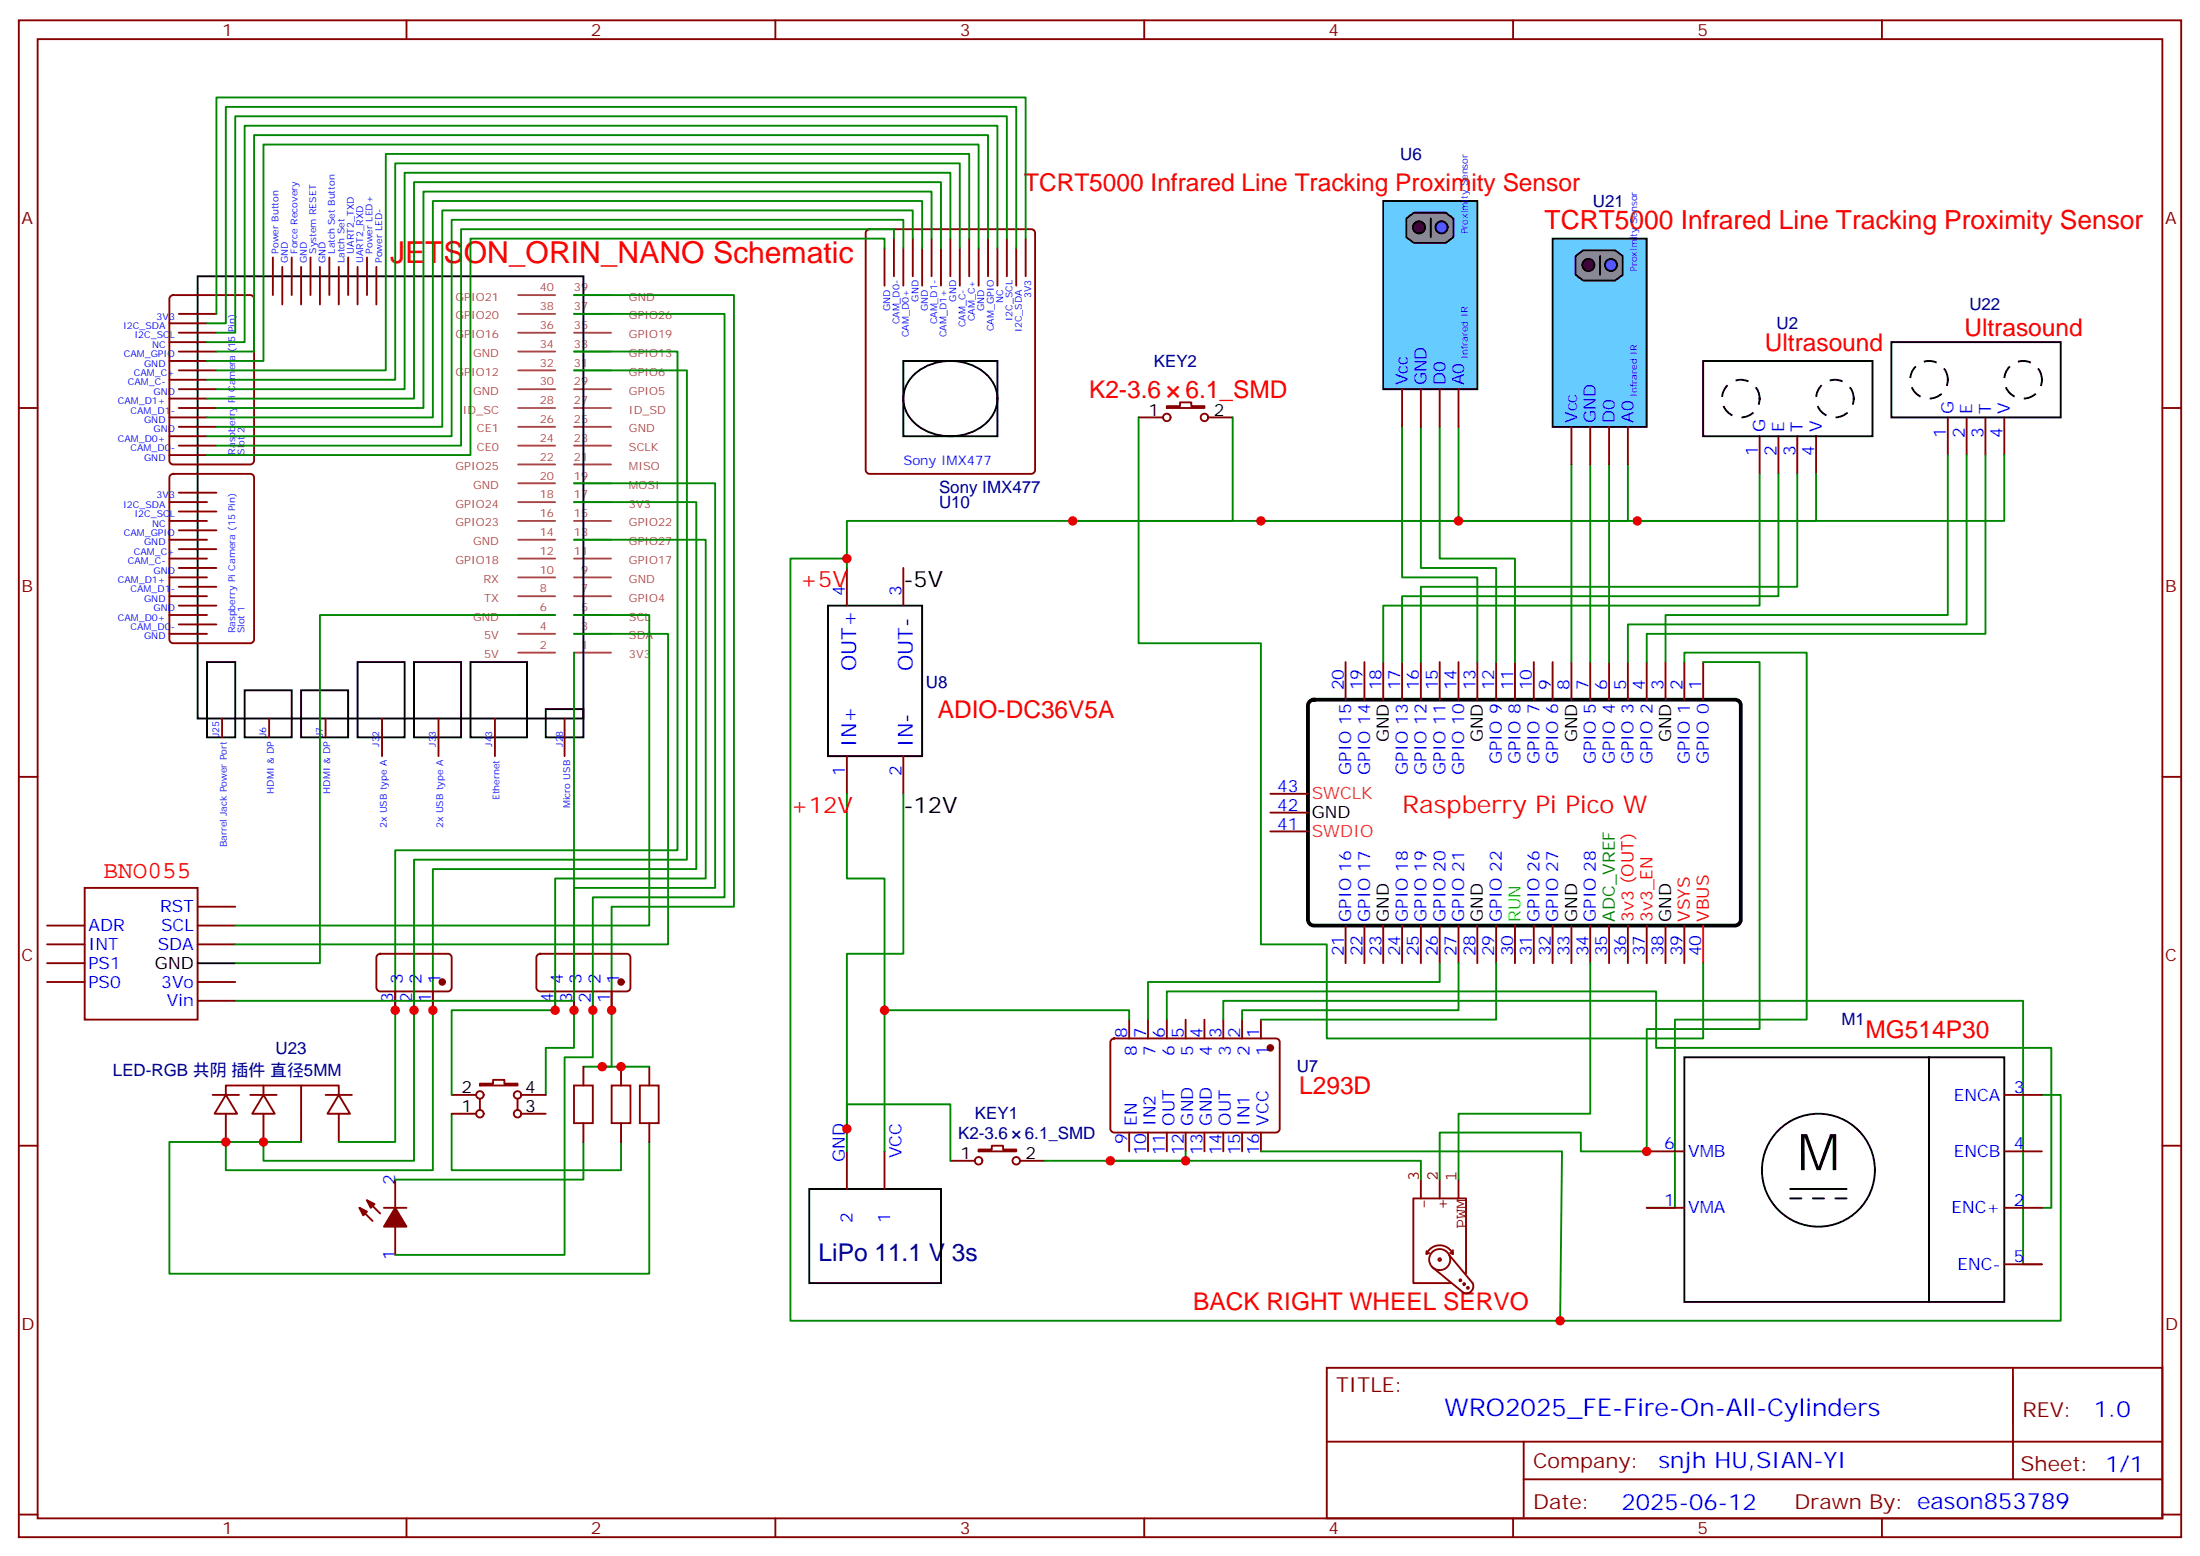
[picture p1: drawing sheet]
<svg xmlns="http://www.w3.org/2000/svg" width="412mm" height="292mm" viewBox="0 0 412 292" stroke-linecap="round" stroke-linejoin="round" font-family="sans-serif">
<g fill="none" stroke="#870000" stroke-width=".35">
<path d="M3.5 3.8h405.4v284.3h-405.4zM7.1 7.3h398.2v277.3h-398.2zM76.2 3.8v3.5M145.3 3.8v3.5M214.5 3.8v3.5M283.6 3.8v3.5M352.8 3.8v3.5M32 55.5l.5-.2h14.4a.71 .71 0 0 1 .7 .7v30.4a.76 .76 0 0 1-.7 .7h-14.4a.76 .76 0 0 1-.8-.7v-30.4zM33.5 58.8h7.1M51.2 48.3v7M52.9 50v7.1M54.7 48.3v7"/>
<path d="M56.4 50v7.1M58.2 48.3v7M60 50v7.1M61.7 48.3v7M63.5 50v7.1M65.3 48.3v7M67 50v7.1M68.8 48.3v7M70.6 50v7.1M3.5 76.5h3.6M31.7 60.6h7.1M31.7 64.1h7.1"/>
<path d="M31.7 67.7h7.1M31.7 71.2h7.1M31.7 74.7h7.1M31.7 78.2h7.1M33.5 76.5h7.1M33.5 62.4h7.1M33.5 65.9h7.1M33.5 69.4h7.1M33.5 73h7.1M213.4 78.2h4.6M218.7 76.1h2.5v-.7h2.1v.7h2.5v.4h-7.1zM226.5 78.2h4.6"/>
<path d="M405.3 76.5h3.6M31.7 97.6h7.1M31.7 94.1h7.1M31.7 81.8h7.1M31.7 85.3h7.1M32 89l.5-.2h14.4a.71 .71 0 0 1 .7 .7v30.4a.76 .76 0 0 1-.7 .7h-14.4a.76 .76 0 0 1-.8-.7v-30.4zM33.5 99.4h7.1M33.5 95.9h7.1M33.5 92.4h7.1M33.5 80h7.1M33.5 83.5h7.1M329.8 81.8v7"/>
<path d="M333.4 81.8v7M336.9 81.8v7M340.4 81.8v7M31.7 118.8h7.1M31.7 115.3h7.1M31.7 111.8h7.1M31.7 108.2h7.1M31.7 104.7h7.1M31.7 101.2h7.1M33.5 117.1h7.1M33.5 113.5h7.1M33.5 110h7.1"/>
<path d="M33.5 106.5h7.1M33.5 102.9h7.1M158.7 106.5v7M169.3 106.5v7M41.6 134.7v3.5M50.4 134.7v3.5M61 134.7v3.5M71.6 134.7v7M82.2 134.7v7M92.8 134.7v7M105.8 134.7v7M252.2 124.1v7.1"/>
<path d="M255.8 124.1v7.1M259.3 124.1v7.1M262.8 124.1v7.1M266.3 124.1v7.1M269.9 124.1v7.1M273.4 124.1v7.1M276.9 124.1v7.1M280.5 124.1v7.1M284 124.1v7.1M287.5 124.1v7.1M291 124.1v7.1M294.6 124.1v7.1"/>
<path d="M298.1 124.1v7.1M301.6 124.1v7.1M305.2 124.1v7.1M308.7 124.1v7.1M312.2 124.1v7.1M315.7 124.1v7.1M319.3 124.1v7.1M3.5 145.6h3.6M158.7 141.7v7.1M169.3 141.7v7.1M238.1 155.9h7.1M238.1 152.3h7.1"/>
<path d="M238.1 148.8h7.1M405.3 145.6h3.6M8.8 177h7.1M8.8 173.5h7.1M37 177h7.1M37 173.5h7.1M37 170h7.1M252.2 173.5v7.1M255.8 173.5v7.1M259.3 173.5v7.1M262.8 173.5v7.1M266.3 173.5v7.1"/>
<path d="M269.9 173.5v7.1M273.4 173.5v7.1M276.9 173.5v7.1M280.5 173.5v7.1M284 173.5v7.1M287.5 173.5v7.1M291 173.5v7.1M294.6 173.5v7.1M298.1 173.5v7.1M301.6 173.5v7.1M305.2 173.5v7.1M308.7 173.5v7.1"/>
<path d="M312.2 173.5v7.1M315.7 173.5v7.1M8.8 184.1h7.1M8.8 180.6h7.1M37 187.6h7.1M37 184.1h7.1M208.4 194.9l.4-.2h30.4a.71 .71 0 0 1 .7 .7v16.2a.76 .76 0 0 1-.7 .7h-30.4a.76 .76 0 0 1-.7-.7v-16.2zM211.7 191.1v3.6M215.2 191.1v3.6M218.7 191.1v3.6M222.2 191.1v3.6M225.8 191.1v3.6"/>
<path d="M229.3 191.1v3.6M232.8 191.1v3.6M236.4 191.1v3.6M3.5 214.8h3.6M158.7 215.8v7.1M165.8 215.8v7.1M178.2 217.6h4.5M183.4 215.5h2.5v-.7h2.1v.7h2.5v.3h-7.1zM191.2 217.6h4.6M211.7 212.3v3.5M215.2 212.3v3.5M218.7 212.3v3.5"/>
<path d="M222.2 212.3v3.5M225.8 212.3v3.5M229.3 212.3v3.5M232.8 212.3v3.5M236.4 212.3v3.5M405.3 214.8h3.6M248.7 256.4h156.6v28.2h-156.6zM377.3 256.4v20.9M248.7 270.2h156.5M285.6 277.3h119.6M285.6 270.2v14.2M3.5 283.9h3.6"/>
<path d="M76.2 284.6v3.5M145.3 284.6v3.5M214.5 284.6v3.5M283.6 284.6v3.5M352.8 284.6v3.5M405.3 283.9h3.6"/>
<circle cx="218.7" cy="78.2" r=".71"/>
<circle cx="225.8" cy="78.2" r=".71"/>
<circle cx="183.4" cy="217.6" r=".71"/>
<circle cx="190.5" cy="217.6" r=".71"/>
</g>
<g fill="none" stroke="#850000" stroke-width=".35">
<path d="M266.3 221.1v3.5M267.4 234.5v.6M267.9 234.9l-.5 .2M268.5 237.5l5.8 4.8a1.31 1.31 0 0 0 1.5-.3 1.31 1.31 0 0 0 .2-1.5M269.7 238.1a1.98 1.98 0 0 1-1.5-3.1 1.98 1.98 0 0 1 3.4 .2 1.98 1.98 0 0 1-1.7 2.9M269.7 236.3l-.1-.2 .3-.2 .2 .2-.2 .3M269.9 221.1v3.5M271.6 235.2l4.4 5.3M271.8 234.9l.5 .2M272.3 235.1a2.68 2.68 0 0 0-2.4-1.7 2.68 2.68 0 0 0-2.5 1.7M272.3 234.4v.7M273.4 221.1v3.5"/>
<path d="M274.8 238.8v-14.2h-9.9v15.9h7.1M273.6 240.1v-.1l.2-.2 .1 .2-.1 .2M274.3 240.8v-.1l.2-.2 .1 .2-.1 .2M275.1 241.5l-.1-.1 .2-.2 .1 .2-.1 .2"/>
</g>
<path d="M37 51.8h72.4v82.9h-72.4zM319.3 67.7h31.7v14.1h-31.7zM155.2 113.5h17.7v28.2h-17.7zM38.8 124.1h5.3v14.1h-5.3zM45.9 129.4h8.8v8.8h-8.8zM56.4 129.4h8.9v8.8h-8.9zM67 124.1h8.8v14.1h-8.8zM77.6 124.1h8.8v14.1h-8.8zM88.2 124.1h10.6v14.1h-10.6zM102.3 132.9h7.1v5.3h-7.1zM37 180.6h7.1M151.7 222.9h24.7v17.6h-24.7z" fill="none" stroke="#000" stroke-width=".35"/>
<path d="M329.8 74.7a3.5 3.5 0 0 0-5-3.1 3.5 3.5 0 0 0-.6 5.9 3.5 3.5 0 0 0 5.6-2.1v-.7M347.5 74.7a3.5 3.5 0 0 0-5.1-3.1 3.5 3.5 0 0 0-.6 5.9 3.5 3.5 0 0 0 5.6-2.1l.1-.7" fill="none" stroke="#000" stroke-width=".35" stroke-dasharray="2.1 2.1"/>
<path d="M245.4 131.6l.8-.4h79.1a1.06 1.06 0 0 1 1 1v40.2a1.13 1.13 0 0 1-1 1.1h-79.1a1.13 1.13 0 0 1-1-1.1v-40.2z" fill="none" stroke="#000" stroke-width=".71"/>
<path d="M319.3 173.5v7.1" fill="none" stroke="#f00" stroke-width=".35"/>
<g fill="none" stroke="#a64a4a" stroke-width=".35">
<path d="M97.1 58.8h7M97.1 55.3h7M107.6 58.8h6.9M107.6 55.3h6.9M97.1 76.5h7M97.1 73h7M97.1 69.4h7M97.1 65.9h7M97.1 62.4h7M107.6 76.5h6.9M107.6 73h6.9M107.6 69.4h6.9"/>
<path d="M107.6 65.9h6.9M107.6 62.4h6.9M97.1 97.6h7M97.1 94.1h7M97.1 90.6h7M97.1 87.1h7M97.1 83.5h7M97.1 80h7M107.6 97.6h6.9M107.6 94.1h6.9M107.6 90.6h6.9M107.6 87.1h6.9"/>
<path d="M107.6 83.5h6.9M107.6 80h6.9M97.1 118.8h7M97.1 115.3h7M97.1 111.8h7M97.1 108.2h7M97.1 104.7h7M97.1 101.2h7M107.6 118.8h6.9M107.6 115.3h6.9M107.6 111.8h6.9M107.6 108.2h6.9"/>
<path d="M107.6 104.7h6.9M107.6 101.2h6.9M97.1 122.3h7M107.6 122.3h6.9"/>
</g>
<circle cx="238.1" cy="196.4" r=".53" fill="#870000" stroke="#870000" stroke-width=".35"/>
<g fill="none" stroke="#008700" stroke-width=".35">
<path d="M213.4 78.2v42.4h23v56.4h12.3v17.7h70.6v-14.1M231.1 78.2v19.4h-72.4v7.1h-10.5v142.9h238.1v-42.4h-3.5M262.8 80v28.2h14.1v15.9M266.3 80v26.5h14.2v17.6M269.9 80v24.7h14.1v19.4M273.4 80v17.6h-37M294.6 87.1v37M298.1 87.1v37M301.6 87.1v37M305.2 87.1v10.5h-31.8M329.8 88.8v24.7h-70.5v10.6M333.4 88.8v23h-70.6v12.3"/>
<path d="M336.9 88.8v21.2h-70.6v14.1M340.4 88.8v8.8h-139.3M158.7 104.7v1.8M315.7 124.1v-1.8h23v68.8h-24.7v35.3h-5.3M319.3 124.1h10.5v68.8h-21.1v22.9M158.7 148.8v15.9h7.1v51.1M169.3 148.8v30h-10.6v32.8M165.8 189.4h45.9v1.7M218.7 191.1v-5.3h91.7v10.6h74.1v30h-1.7M229.3 191.1v-3.5h149.9v49.4h3.6M269.9 180.6v3.5h-54.7v7M273.4 180.6v8.8h-40.6v1.7"/>
<path d="M280.5 180.6v10.5h-44.1M298.1 180.6v28.2h-24.7v12.3M158.7 215.8v-8.8h19.5v10.6M222.2 215.8v1.8h-14.1M222.2 217.6h44.1v3.5M236.4 215.8h56.4l-.3 31.8"/>
</g>
<path d="M15.9 166.4h21.1v24.7h-21.1z" fill="none" stroke="#800000" stroke-width=".35"/>
<path d="M259.3 37.7h17.6v35.3h-17.6z" fill="#6cf" stroke="#000" stroke-width=".35"/>
<path d="M273.4 73v7" fill="none" stroke="#870000" stroke-width=".35"/>
<path d="M263.6 40.9l1.4-1h6l1.4 1v3.6l-1.4 1h-6l-1.4-1z" fill="#999" stroke="#000" stroke-width=".35"/>
<circle cx="266" cy="42.6" r="1.15" fill="#333" stroke="#000" stroke-width=".35"/>
<path d="M268.2 40.9v3.6" fill="none" stroke="#000" stroke-width=".35"/>
<circle cx="270.2" cy="42.6" r="1.15" fill="#33f" stroke="#000" stroke-width=".35"/>
<path d="M262.8 73v7M266.3 73v7M269.9 73v7" fill="none" stroke="#870000" stroke-width=".35"/>
<path d="M291 44.7h17.7v35.3h-17.7z" fill="#6cf" stroke="#000" stroke-width=".35"/>
<path d="M305.2 80v7.1" fill="none" stroke="#870000" stroke-width=".35"/>
<path d="M295.4 48l1.4-1.1h6l1.4 1.1v3.5l-1.4 1.1h-6l-1.4-1.1z" fill="#999" stroke="#000" stroke-width=".35"/>
<circle cx="297.7" cy="49.7" r="1.15" fill="#333" stroke="#000" stroke-width=".35"/>
<path d="M299.9 48v3.5" fill="none" stroke="#000" stroke-width=".35"/>
<circle cx="302" cy="49.7" r="1.15" fill="#33f" stroke="#000" stroke-width=".35"/>
<g fill="none" stroke="#870000" stroke-width=".35">
<path d="M162.5 43.2l.5-.2h30.3a.71 .71 0 0 1 .7 .7v44.4a.76 .76 0 0 1-.7 .7h-30.3a.76 .76 0 0 1-.7-.7v-44.4zM165.8 46.5v7.1M167.6 44.7v7.1M169.3 46.5v7.1M171.1 44.7v7.1M172.9 46.5v7.1M174.6 44.7v7.1M176.4 46.5v7.1M178.2 44.7v7.1M179.9 46.5v7.1M181.7 44.7v7.1M183.4 46.5v7.1"/>
<path d="M185.2 44.7v7.1M187 46.5v7.1M188.7 44.7v7.1M190.5 46.5v7.1M192.3 44.7v7.1M365.1 78.2v7.1M368.7 78.2v7.1M372.2 78.2v7.1M375.7 78.2v7.1M294.6 80v7.1M298.1 80v7.1M301.6 80v7.1"/>
<path d="M70.8 179l.5-.2h12.7a.71 .71 0 0 1 .7 .7v5.6a.76 .76 0 0 1-.7 .7h-12.7a.76 .76 0 0 1-.7-.7v-5.6zM100.8 179l.4-.2h16.3a.71 .71 0 0 1 .7 .7v5.6a.76 .76 0 0 1-.7 .7h-16.3a.76 .76 0 0 1-.7-.7v-5.6zM74.1 185.8v3.6M77.6 185.8v3.6M81.1 185.8v3.6M104.1 185.8v3.6M107.6 185.8v3.6M109.4 200v3.5M111.1 185.8v3.6M114.7 185.8v3.6M116.4 200v3.5M121.7 200v3.5"/>
<path d="M39.9 205.2h4.9M42.3 205.2l2.1 3.6h-4.2zM42.3 205.2v-1.7h21.2v1.7M42.3 208.8v5.3M46.9 205.2h5M49.4 205.2l2.1 3.6h-4.2zM49.4 203.5v1.7M49.4 208.8v5.3M56.4 203.5v10.6M61 205.2h5M63.5 205.2l2.1 3.6h-4.2zM63.5 208.8v5.3"/>
<path d="M84.7 205.2h4.6M84.7 208.8h4.6M90 203.1h2.4v-.7h2.1v.7h2.5v.4h-7zM90 206v2.1M97 206v2.1M97.7 205.2h4.6M97.7 208.8h4.6M109.4 210.5v3.6M116.4 210.5v3.6M121.7 210.5v3.6M308.7 215.8h7M375.7 205.2h7.1"/>
<path d="M375.7 215.8h7.1M67.4 226.4l2.4 2.5M68.8 225l2.5 2.5M72 226.4h4.2M74.1 221.1v5.3M74.1 229.9v5.3M308.7 226.4h7M375.7 226.4h7.1M375.7 237h7.1"/>
<circle cx="90" cy="208.8" r=".71"/>
<circle cx="90" cy="205.2" r=".71"/>
<circle cx="97" cy="205.2" r=".71"/>
<circle cx="97" cy="208.8" r=".71"/>
</g>
<g fill="none" stroke="#000" stroke-width=".35">
<path d="M169.3 67.7h17.7v14.1h-17.7zM171.2 70.4a10.1 10.1 0 0 1 14.6 .8 6.2 6.2 0 0 1-2.3 9.1 10.2 10.2 0 0 1-13-2 5.9 5.9 0 0 1 .7-7.9zM354.5 64.1h31.8v14.1h-31.8zM315.7 198.2h60v45.9h-60zM361.6 198.2v45.9M335.6 222.9h10.6"/>
<circle cx="340.9" cy="219.4" r="10.6"/>
</g>
<path d="M365.1 71.2a3.5 3.5 0 0 0-5.1-3.2 3.5 3.5 0 0 0-.6 6 3.5 3.5 0 0 0 5.7-2.1v-.7M382.8 71.2a3.5 3.5 0 0 0-5.1-3.2 3.5 3.5 0 0 0-.6 6 3.5 3.5 0 0 0 5.6-2.1l.1-.7M335.6 224.6h10.6" fill="none" stroke="#000" stroke-width=".35" stroke-dasharray="2.1 2.1"/>
<g fill="none" stroke="#008700" stroke-width=".35">
<path d="M107.6 55.3h30v114.7h-22.9v30h-5.3M107.6 58.8h28.2v109.4h-24.7v30h-5.3v37h-31.7M165.8 46.5v-1.8h-77.6v40.6h-49.4M167.6 44.7v-1.7h-81.2v40.5h-45.8M169.3 46.5v-5.3h-84.6v40.6h-45.9M171.1 44.7v-5.3h-88.2v40.6h-42.3M172.9 46.5v-8.8h-91.8v40.5h-42.3M174.6 44.7v-8.8h-95.2v40.6h-38.8M176.4 46.5v-12.4h-98.8v40.6h-38.8M178.2 44.7v-12.3h-102.4v40.6h-35.2M179.9 46.5v-15.9h-105.8v40.6h-35.3M181.7 44.7v-15.8h-109.4v40.5h-31.7"/>
<path d="M183.4 46.5v-19.4h-134v40.6h-10.6M185.2 44.7v-19.4h-137.6v40.6h-7M187 46.5v-22.9h-141.1v40.5h-7.1M188.7 44.7v-22.9h-144.6v40.6h-3.5M190.5 46.5v-26.5h-148.2v40.6h-3.5M192.3 44.7v-26.4h-151.7v40.5M107.6 65.9h19.4v93.5h-52.9v54.7h-10.6M107.6 69.4h21.2v91.7h-51.2v56.5h-28.2v-3.5M107.6 94.1h22.9v68.8h-49.4v56.5h-38.8v-5.3M107.6 90.6h26.5v75.8h-26.5v30h-5.3v8.8M365.1 85.3v30h-52.9v8.8M368.7 85.3v31.8h-63.5v7"/>
<path d="M372.2 85.3v33.5h-63.5v5.3M375.7 85.3v12.3h-68.8M104.1 115.3h-44.1v65.3h-15.9M107.6 115.3h14.1v58.2h-77.6M107.6 118.8h17.6v58.2h-81.1M107.6 101.2h24.7v63.5h-28.2v24.7h-19.4v15.8M107.6 122.3v65.3h-63.5M112.9 200h8.8M56.4 214.1h-24.7v24.7h90v-24.7M84.7 208.8v10.6h31.7v-5.3M109.4 214.1v7h-35.3M195.8 217.6h26.4"/>
<path d="M308.7 215.8h-12.4v-3.5h-26.4v8.8"/>
</g>
<g fill="#870000" stroke="#870000" stroke-width=".35">
<path d="M74.1 226.4l2.1 3.5h-4.2z"/>
<path d="M68.8 225l1.4 .7-.7 .7z"/>
<path d="M67.4 226.4l1.4 .7-.7 .7z"/>
<circle cx="82.9" cy="184.1" r=".53"/>
<circle cx="116.4" cy="184.1" r=".53"/>
</g>
<path d="M107.6 203.5h3.5v7h-3.5zM114.7 203.5h3.5v7h-3.5zM119.9 203.5h3.6v7h-3.6z" fill="none" stroke="#a10000" stroke-width=".35"/>
<g fill="#c00">
<circle cx="201.1" cy="97.6" r=".88"/>
<circle cx="236.4" cy="97.6" r=".88"/>
<circle cx="273.4" cy="97.6" r=".88"/>
<circle cx="222.3" cy="217.6" r=".88"/>
<circle cx="158.8" cy="104.7" r=".88"/>
<circle cx="42.3" cy="214.1" r=".88"/>
<circle cx="49.4" cy="214.1" r=".88"/>
<circle cx="116.4" cy="200" r=".88"/>
<circle cx="112.9" cy="200" r=".88"/>
<circle cx="74.1" cy="189.4" r=".88"/>
<circle cx="77.6" cy="189.4" r=".88"/>
<circle cx="81.1" cy="189.4" r=".88"/>
<circle cx="104.1" cy="189.4" r=".88"/>
<circle cx="107.6" cy="189.4" r=".88"/>
<circle cx="111.1" cy="189.4" r=".88"/>
<circle cx="114.7" cy="189.4" r=".88"/>
<circle cx="208.1" cy="217.6" r=".88"/>
<circle cx="308.7" cy="215.8" r=".88"/>
<circle cx="292.5" cy="247.6" r=".88"/>
<circle cx="165.8" cy="189.4" r=".88"/>
<circle cx="158.8" cy="211.6" r=".88"/>
<circle cx="306.9" cy="97.6" r=".88"/>
</g>
<text font-size="9.5" x="336.9" y="219.4">M</text>
<text font-size="5.6" fill="#f00" x="73.1" y="49.3">JETSON_ORIN_NANO Schematic</text>
<text font-size="4.9" fill="#f00" x="289.5" y="43">TCRT5000 Infrared Line Tracking Proximity Sensor</text>
<g font-size="4.6" fill="#f00">
<text x="192" y="35.8">TCRT5000 Infrared Line Tracking Proximity Sensor</text>
<text x="330.8" y="65.7">Ultrasound</text>
<text x="368.2" y="63.1">Ultrasound</text>
<text x="204.1" y="74.6">K2-3.6</text>
<text x="222.2" y="74.6">6.1_SMD</text>
<text x="175.8" y="134.5">ADIO-DC36V5A</text>
<text x="262.8" y="152.3">Raspberry Pi Pico W</text>
<text x="19.4" y="164.7">BNO055</text>
<text x="349.7" y="194.5">MG514P30</text>
<text x="243.5" y="205.1">L293D</text>
<text x="223.7" y="245.6">BACK RIGHT WHEEL SERVO</text>
</g>
<text font-size="4.6" fill="#000080" x="153.5" y="236.4">LiPo 11.1 V 3s</text>
<text font-size="4.6" fill="#00f" x="270.8" y="265.4">WRO2025_FE-Fire-On-All-Cylinders</text>
<g font-size="4.2" fill="#f00">
<text x="149.9" y="110">+5V</text>
<text x="148.2" y="152.3">+12V</text>
</g>
<g font-size="4.2">
<text x="169.3" y="110">-5V</text>
<text x="169.3" y="152.3">-12V</text>
</g>
<g font-size="4.2" fill="#00f">
<text x="392.5" y="265.7">1.0</text>
<text x="310.9" y="275.2">snjh HU,SIAN-YI</text>
<text x="304" y="283">2025-06-12</text>
</g>
<g font-size="3.9" fill="#00f">
<text x="160.5" y="125.9" transform="rotate(-90 160.5 125.9)">OUT+</text>
<text x="171.1" y="125.9" transform="rotate(-90 171.1 125.9)">OUT-</text>
<text x="160.5" y="140" transform="rotate(-90 160.5 140)">IN+</text>
<text x="171.1" y="140" transform="rotate(-90 171.1 140)">IN-</text>
</g>
<g font-size="3.9" fill="#800">
<text x="250.5" y="261">TITLE:</text>
<text x="379.1" y="265.7">REV:</text>
<text x="287.4" y="275.2">Company:</text>
<text x="378.7" y="275.8">Sheet: 1/1</text>
<text x="287.4" y="282.9">Date:</text>
<text x="336.4" y="282.9">Drawn By: eason853789</text>
</g>
<g font-size="3.2" fill="#800">
<text x="41.6" y="6.8">1</text>
<text x="110.8" y="6.8">2</text>
<text x="179.9" y="6.8">3</text>
<text x="249.1" y="6.8">4</text>
<text x="318.2" y="6.8">5</text>
<text x="4.1" y="41.9">A</text>
<text x="405.9" y="41.9">A</text>
<text x="4.1" y="111.1">B</text>
<text x="405.9" y="111.1">B</text>
<text x="4.1" y="180.2">C</text>
<text x="405.9" y="180.2">C</text>
<text x="4.1" y="249.3">D</text>
<text x="405.9" y="249.3">D</text>
<text x="41.6" y="287.6">1</text>
<text x="110.8" y="287.6">2</text>
<text x="179.9" y="287.6">3</text>
<text x="249.1" y="287.6">4</text>
<text x="318.2" y="287.6">5</text>
</g>
<g font-size="3.2" fill="#000080">
<text x="262.5" y="29.9">U6</text>
<text x="298.6" y="38.7">U21</text>
<text x="369.2" y="58.1">U22</text>
<text x="333" y="61.7">U2</text>
<text x="216.3" y="68.7">KEY2</text>
<text x="176" y="92.4">Sony IMX477</text>
<text x="176" y="95.3">U10</text>
<text x="173.6" y="128.9">U8</text>
<text x="51.7" y="197.5">U23</text>
<text x="345.2" y="192.2">M1</text>
<text x="21.2" y="201.7">LED-RGB 共阴 插件 直径5MM</text>
<text x="243.1" y="201">U7</text>
<text x="182.8" y="209.8">KEY1</text>
<text x="179.6" y="213.4">K2-3.6</text>
<text x="192.1" y="213.4">6.1_SMD</text>
</g>
<g font-size="3.2">
<text x="215.3" y="77.9">1</text>
<text x="227.5" y="77.9">2</text>
<text x="260.3" y="139.1" transform="rotate(-90 260.3 139.1)">GND</text>
<text x="278" y="139.1" transform="rotate(-90 278 139.1)">GND</text>
<text x="295.6" y="139.1" transform="rotate(-90 295.6 139.1)">GND</text>
<text x="313.3" y="139.1" transform="rotate(-90 313.3 139.1)">GND</text>
<text x="245.9" y="153.4">GND</text>
<text x="260.3" y="172.8" transform="rotate(-90 260.3 172.8)">GND</text>
<text x="278" y="172.8" transform="rotate(-90 278 172.8)">GND</text>
<text x="295.6" y="172.8" transform="rotate(-90 295.6 172.8)">GND</text>
<text x="313.3" y="172.8" transform="rotate(-90 313.3 172.8)">GND</text>
<text x="29.1" y="181.6">GND</text>
<text x="86.5" y="208.4">1</text>
<text x="86.5" y="204.9">2</text>
<text x="98.4" y="208.4">3</text>
<text x="98.4" y="204.9">4</text>
<text x="180" y="217.2">1</text>
<text x="192.3" y="217.2">2</text>
</g>
<g font-size="3.2" fill="#00f">
<text x="263.9" y="72.2" transform="rotate(-90 263.9 72.2)">Vcc</text>
<text x="267.4" y="72.2" transform="rotate(-90 267.4 72.2)">GND</text>
<text x="270.9" y="72.2" transform="rotate(-90 270.9 72.2)">D0</text>
<text x="274.5" y="72.2" transform="rotate(-90 274.5 72.2)">A0</text>
<text x="366.2" y="77.5" transform="rotate(-90 366.2 77.5)">G</text>
<text x="369.7" y="77.5" transform="rotate(-90 369.7 77.5)">E</text>
<text x="373.2" y="77.5" transform="rotate(-90 373.2 77.5)">T</text>
<text x="376.8" y="77.5" transform="rotate(-90 376.8 77.5)">V</text>
<text x="295.6" y="79.3" transform="rotate(-90 295.6 79.3)">Vcc</text>
<text x="299.2" y="79.3" transform="rotate(-90 299.2 79.3)">GND</text>
<text x="302.7" y="79.3" transform="rotate(-90 302.7 79.3)">D0</text>
<text x="306.2" y="79.3" transform="rotate(-90 306.2 79.3)">A0</text>
<text x="330.9" y="81.1" transform="rotate(-90 330.9 81.1)">G</text>
<text x="334.4" y="81.1" transform="rotate(-90 334.4 81.1)">E</text>
<text x="338" y="81.1" transform="rotate(-90 338 81.1)">T</text>
<text x="341.5" y="81.1" transform="rotate(-90 341.5 81.1)">V</text>
<text x="364.8" y="82" transform="rotate(-90 364.8 82)">1</text>
<text x="368.3" y="82" transform="rotate(-90 368.3 82)">2</text>
<text x="371.8" y="82" transform="rotate(-90 371.8 82)">3</text>
<text x="375.4" y="82" transform="rotate(-90 375.4 82)">4</text>
<text x="329.5" y="85.6" transform="rotate(-90 329.5 85.6)">1</text>
<text x="333" y="85.6" transform="rotate(-90 333 85.6)">2</text>
<text x="336.5" y="85.6" transform="rotate(-90 336.5 85.6)">3</text>
<text x="340.1" y="85.6" transform="rotate(-90 340.1 85.6)">4</text>
<text x="158.4" y="111.8" transform="rotate(-90 158.4 111.8)">4</text>
<text x="169" y="111.8" transform="rotate(-90 169 111.8)">3</text>
<text x="251.9" y="129.4" transform="rotate(-90 251.9 129.4)">20</text>
<text x="255.4" y="129.4" transform="rotate(-90 255.4 129.4)">19</text>
<text x="258.9" y="129.4" transform="rotate(-90 258.9 129.4)">18</text>
<text x="262.5" y="129.4" transform="rotate(-90 262.5 129.4)">17</text>
<text x="266" y="129.4" transform="rotate(-90 266 129.4)">16</text>
<text x="269.5" y="129.4" transform="rotate(-90 269.5 129.4)">15</text>
<text x="273" y="129.4" transform="rotate(-90 273 129.4)">14</text>
<text x="276.6" y="129.4" transform="rotate(-90 276.6 129.4)">13</text>
<text x="280.1" y="129.4" transform="rotate(-90 280.1 129.4)">12</text>
<text x="283.6" y="129.4" transform="rotate(-90 283.6 129.4)">11</text>
<text x="287.2" y="129.4" transform="rotate(-90 287.2 129.4)">10</text>
<text x="290.7" y="129.4" transform="rotate(-90 290.7 129.4)">9</text>
<text x="294.2" y="129.4" transform="rotate(-90 294.2 129.4)">8</text>
<text x="297.7" y="129.4" transform="rotate(-90 297.7 129.4)">7</text>
<text x="301.3" y="129.4" transform="rotate(-90 301.3 129.4)">6</text>
<text x="304.8" y="129.4" transform="rotate(-90 304.8 129.4)">5</text>
<text x="308.3" y="129.4" transform="rotate(-90 308.3 129.4)">4</text>
<text x="311.9" y="129.4" transform="rotate(-90 311.9 129.4)">3</text>
<text x="315.4" y="129.4" transform="rotate(-90 315.4 129.4)">2</text>
<text x="318.9" y="129.4" transform="rotate(-90 318.9 129.4)">1</text>
<text x="281.5" y="143.2" transform="rotate(-90 281.5 143.2)">GPIO 9</text>
<text x="285" y="143.2" transform="rotate(-90 285 143.2)">GPIO 8</text>
<text x="288.6" y="143.2" transform="rotate(-90 288.6 143.2)">GPIO 7</text>
<text x="292.1" y="143.2" transform="rotate(-90 292.1 143.2)">GPIO 6</text>
<text x="299.2" y="143.2" transform="rotate(-90 299.2 143.2)">GPIO 5</text>
<text x="302.7" y="143.2" transform="rotate(-90 302.7 143.2)">GPIO 4</text>
<text x="306.2" y="143.2" transform="rotate(-90 306.2 143.2)">GPIO 3</text>
<text x="309.7" y="143.2" transform="rotate(-90 309.7 143.2)">GPIO 2</text>
<text x="316.8" y="143.2" transform="rotate(-90 316.8 143.2)">GPIO 1</text>
<text x="320.3" y="143.2" transform="rotate(-90 320.3 143.2)">GPIO 0</text>
<text x="158.4" y="145.5" transform="rotate(-90 158.4 145.5)">1</text>
<text x="169" y="145.5" transform="rotate(-90 169 145.5)">2</text>
<text x="239.4" y="148.4">43</text>
<text x="253.3" y="145.2" transform="rotate(-90 253.3 145.2)">GPIO 15</text>
<text x="256.8" y="145.2" transform="rotate(-90 256.8 145.2)">GPIO 14</text>
<text x="263.9" y="145.2" transform="rotate(-90 263.9 145.2)">GPIO 13</text>
<text x="267.4" y="145.2" transform="rotate(-90 267.4 145.2)">GPIO 12</text>
<text x="270.9" y="145.2" transform="rotate(-90 270.9 145.2)">GPIO 11</text>
<text x="274.5" y="145.2" transform="rotate(-90 274.5 145.2)">GPIO 10</text>
<text x="239.4" y="155.5">41</text>
<text x="239.4" y="152">42</text>
<text x="30" y="171">RST</text>
<text x="253.3" y="172.8" transform="rotate(-90 253.3 172.8)">GPIO 16</text>
<text x="256.8" y="172.8" transform="rotate(-90 256.8 172.8)">GPIO 17</text>
<text x="263.9" y="172.8" transform="rotate(-90 263.9 172.8)">GPIO 18</text>
<text x="267.4" y="172.8" transform="rotate(-90 267.4 172.8)">GPIO 19</text>
<text x="270.9" y="172.8" transform="rotate(-90 270.9 172.8)">GPIO 20</text>
<text x="274.5" y="172.8" transform="rotate(-90 274.5 172.8)">GPIO 21</text>
<text x="281.5" y="172.8" transform="rotate(-90 281.5 172.8)">GPIO 22</text>
<text x="288.6" y="172.8" transform="rotate(-90 288.6 172.8)">GPIO 26</text>
<text x="292.1" y="172.8" transform="rotate(-90 292.1 172.8)">GPIO 27</text>
<text x="299.2" y="172.8" transform="rotate(-90 299.2 172.8)">GPIO 28</text>
<text x="16.6" y="178.1">INT</text>
<text x="16.6" y="174.6">ADR</text>
<text x="29.6" y="178.1">SDA</text>
<text x="30.2" y="174.6">SCL</text>
<text x="251.9" y="179.3" transform="rotate(-90 251.9 179.3)">21</text>
<text x="255.4" y="179.3" transform="rotate(-90 255.4 179.3)">22</text>
<text x="258.9" y="179.3" transform="rotate(-90 258.9 179.3)">23</text>
<text x="262.5" y="179.3" transform="rotate(-90 262.5 179.3)">24</text>
<text x="266" y="179.3" transform="rotate(-90 266 179.3)">25</text>
<text x="269.5" y="179.3" transform="rotate(-90 269.5 179.3)">26</text>
<text x="273" y="179.3" transform="rotate(-90 273 179.3)">27</text>
<text x="276.6" y="179.3" transform="rotate(-90 276.6 179.3)">28</text>
<text x="280.1" y="179.3" transform="rotate(-90 280.1 179.3)">29</text>
<text x="283.6" y="179.3" transform="rotate(-90 283.6 179.3)">30</text>
<text x="287.2" y="179.3" transform="rotate(-90 287.2 179.3)">31</text>
<text x="290.7" y="179.3" transform="rotate(-90 290.7 179.3)">32</text>
<text x="294.2" y="179.3" transform="rotate(-90 294.2 179.3)">33</text>
<text x="297.7" y="179.3" transform="rotate(-90 297.7 179.3)">34</text>
<text x="301.3" y="179.3" transform="rotate(-90 301.3 179.3)">35</text>
<text x="304.8" y="179.3" transform="rotate(-90 304.8 179.3)">36</text>
<text x="308.3" y="179.3" transform="rotate(-90 308.3 179.3)">37</text>
<text x="311.9" y="179.3" transform="rotate(-90 311.9 179.3)">38</text>
<text x="315.4" y="179.3" transform="rotate(-90 315.4 179.3)">39</text>
<text x="318.9" y="179.3" transform="rotate(-90 318.9 179.3)">40</text>
<text x="16.6" y="185.1">PS0</text>
<text x="16.6" y="181.6">PS1</text>
<text x="30.2" y="185.1">3Vo</text>
<text x="75.5" y="184.5" transform="rotate(-90 75.5 184.5)">3</text>
<text x="79" y="184.5" transform="rotate(-90 79 184.5)">2</text>
<text x="82.5" y="184.5" transform="rotate(-90 82.5 184.5)">1</text>
<text x="105.5" y="184.5" transform="rotate(-90 105.5 184.5)">4</text>
<text x="109" y="184.5" transform="rotate(-90 109 184.5)">3</text>
<text x="112.5" y="184.5" transform="rotate(-90 112.5 184.5)">2</text>
<text x="116.1" y="184.5" transform="rotate(-90 116.1 184.5)">1</text>
<text x="31.3" y="188.7">Vin</text>
<text x="73.7" y="188" transform="rotate(-90 73.7 188)">3</text>
<text x="77.3" y="188" transform="rotate(-90 77.3 188)">2</text>
<text x="80.8" y="188" transform="rotate(-90 80.8 188)">1</text>
<text x="103.7" y="188" transform="rotate(-90 103.7 188)">4</text>
<text x="107.2" y="188" transform="rotate(-90 107.2 188)">3</text>
<text x="110.8" y="188" transform="rotate(-90 110.8 188)">2</text>
<text x="114.3" y="188" transform="rotate(-90 114.3 188)">1</text>
<text x="211.3" y="194.5" transform="rotate(-90 211.3 194.5)">8</text>
<text x="213.1" y="198" transform="rotate(-90 213.1 198)">8</text>
<text x="214.8" y="194.5" transform="rotate(-90 214.8 194.5)">7</text>
<text x="216.6" y="198" transform="rotate(-90 216.6 198)">7</text>
<text x="218.4" y="194.5" transform="rotate(-90 218.4 194.5)">6</text>
<text x="220.1" y="198" transform="rotate(-90 220.1 198)">6</text>
<text x="221.9" y="194.5" transform="rotate(-90 221.9 194.5)">5</text>
<text x="223.7" y="198" transform="rotate(-90 223.7 198)">5</text>
<text x="225.4" y="194.5" transform="rotate(-90 225.4 194.5)">4</text>
<text x="227.2" y="198" transform="rotate(-90 227.2 198)">4</text>
<text x="229" y="194.5" transform="rotate(-90 229 194.5)">3</text>
<text x="230.7" y="198" transform="rotate(-90 230.7 198)">3</text>
<text x="232.5" y="194.5" transform="rotate(-90 232.5 194.5)">2</text>
<text x="234.2" y="198" transform="rotate(-90 234.2 198)">2</text>
<text x="236" y="194.5" transform="rotate(-90 236 194.5)">1</text>
<text x="237.8" y="198" transform="rotate(-90 237.8 198)">1</text>
<text x="366.2" y="206.3">ENCA</text>
<text x="377.5" y="204.9">3</text>
<text x="211.3" y="214.5" transform="rotate(-90 211.3 214.5)">9</text>
<text x="213.1" y="211" transform="rotate(-90 213.1 211)">EN</text>
<text x="216.6" y="211" transform="rotate(-90 216.6 211)">IN2</text>
<text x="220.1" y="211" transform="rotate(-90 220.1 211)">OUT</text>
<text x="223.7" y="211" transform="rotate(-90 223.7 211)">GND</text>
<text x="227.2" y="211" transform="rotate(-90 227.2 211)">GND</text>
<text x="230.7" y="211" transform="rotate(-90 230.7 211)">OUT</text>
<text x="234.2" y="211" transform="rotate(-90 234.2 211)">IN1</text>
<text x="237.8" y="211" transform="rotate(-90 237.8 211)">VCC</text>
<text x="312" y="215.5">6</text>
<text x="377.5" y="215.5">4</text>
<text x="158.4" y="217.8" transform="rotate(-90 158.4 217.8)">GND</text>
<text x="169" y="217.1" transform="rotate(-90 169 217.1)">VCC</text>
<text x="214.8" y="216.5" transform="rotate(-90 214.8 216.5)">10</text>
<text x="218.4" y="216.5" transform="rotate(-90 218.4 216.5)">11</text>
<text x="221.9" y="216.5" transform="rotate(-90 221.9 216.5)">12</text>
<text x="225.4" y="216.5" transform="rotate(-90 225.4 216.5)">13</text>
<text x="229" y="216.5" transform="rotate(-90 229 216.5)">14</text>
<text x="232.5" y="216.5" transform="rotate(-90 232.5 216.5)">15</text>
<text x="236" y="216.5" transform="rotate(-90 236 216.5)">16</text>
<text x="316.4" y="216.9">VMB</text>
<text x="366.2" y="216.9">ENCB</text>
<text x="74.1" y="222.2" transform="rotate(-90 74.1 222.2)">2</text>
<text x="312" y="226.1">1</text>
<text x="316.4" y="227.5">VMA</text>
<text x="365.8" y="227.5">ENC+</text>
<text x="377.5" y="226.1">2</text>
<text x="159.8" y="229.2" transform="rotate(-90 159.8 229.2)">2</text>
<text x="166.9" y="229.2" transform="rotate(-90 166.9 229.2)">1</text>
<text x="74.1" y="236.2" transform="rotate(-90 74.1 236.2)">1</text>
<text x="367" y="238.1">ENC-</text>
<text x="377.5" y="236.6">5</text>
</g>
<g font-size="3.2" fill="#f60">
<text x="245.9" y="149.9">SWCLK</text>
<text x="245.9" y="156.9">SWDIO</text>
</g>
<text font-size="3.2" fill="#0f0" x="285" y="172.8" transform="rotate(-90 285 172.8)">RUN</text>
<text font-size="3.2" fill="#060" x="302.7" y="172.8" transform="rotate(-90 302.7 172.8)">ADC_VREF</text>
<g font-size="3.2" fill="#f00">
<text x="306.2" y="172.8" transform="rotate(-90 306.2 172.8)">3v3 (OUT)</text>
<text x="309.7" y="172.8" transform="rotate(-90 309.7 172.8)">3v3_EN</text>
<text x="316.8" y="172.8" transform="rotate(-90 316.8 172.8)">VSYS</text>
<text x="320.3" y="172.8" transform="rotate(-90 320.3 172.8)">VBUS</text>
</g>
<g font-size="3.2" fill="#840000">
<text x="266" y="221.5" transform="rotate(-90 266 221.5)">3</text>
<text x="269.5" y="221.5" transform="rotate(-90 269.5 221.5)">2</text>
<text x="273" y="221.5" transform="rotate(-90 273 221.5)">1</text>
<text x="267.8" y="226.6" transform="rotate(-90 267.8 226.6)">-</text>
<text x="271.4" y="226.6" transform="rotate(-90 271.4 226.6)">+</text>
<text x="274.9" y="230.4" transform="rotate(-90 274.9 230.4)">PWM</text>
</g>
<text font-size="2.5" fill="#00f" x="169.3" y="87.2">Sony IMX477</text>
<g font-size="2.1" fill="#a54b4b">
<text x="85.4" y="59.9">GPIO20</text>
<text x="85.4" y="56.4">GPIO21</text>
<text x="101.2" y="58.1">38</text>
<text x="101.2" y="54.6">40</text>
<text x="107.6" y="58.1">37</text>
<text x="107.6" y="54.6">39</text>
<text x="117.9" y="59.9">GPIO26</text>
<text x="117.9" y="56.4">GND</text>
<text x="85.4" y="63.4">GPIO16</text>
<text x="101.2" y="65.2">34</text>
<text x="101.2" y="61.7">36</text>
<text x="107.6" y="65.2">33</text>
<text x="107.6" y="61.7">35</text>
<text x="117.9" y="63.4">GPIO19</text>
<text x="85.4" y="70.5">GPIO12</text>
<text x="88.7" y="66.9">GND</text>
<text x="101.2" y="68.7">32</text>
<text x="107.6" y="68.7">31</text>
<text x="117.9" y="70.5">GPIO6</text>
<text x="117.9" y="66.9">GPIO13</text>
<text x="86.8" y="77.5">ID_SC</text>
<text x="88.7" y="74">GND</text>
<text x="101.2" y="75.8">28</text>
<text x="101.2" y="72.3">30</text>
<text x="107.6" y="75.8">27</text>
<text x="107.6" y="72.3">29</text>
<text x="117.9" y="77.5">ID_SD</text>
<text x="117.9" y="74">GPIO5</text>
<text x="89.4" y="81.1">CE1</text>
<text x="101.2" y="82.8">24</text>
<text x="101.2" y="79.3">26</text>
<text x="107.6" y="82.8">23</text>
<text x="107.6" y="79.3">25</text>
<text x="117.9" y="81.1">GND</text>
<text x="85.4" y="88.1">GPIO25</text>
<text x="89.4" y="84.6">CE0</text>
<text x="101.2" y="89.9">20</text>
<text x="101.2" y="86.4">22</text>
<text x="107.6" y="89.9">19</text>
<text x="107.6" y="86.4">21</text>
<text x="117.9" y="88.1">MISO</text>
<text x="117.9" y="84.6">SCLK</text>
<text x="85.4" y="95.2">GPIO24</text>
<text x="88.7" y="91.6">GND</text>
<text x="101.2" y="93.4">18</text>
<text x="107.6" y="93.4">17</text>
<text x="117.9" y="95.2">3V3</text>
<text x="117.9" y="91.6">MOSI</text>
<text x="85.4" y="98.7">GPIO23</text>
<text x="101.2" y="100.5">14</text>
<text x="101.2" y="97">16</text>
<text x="107.6" y="100.5">13</text>
<text x="107.6" y="97">15</text>
<text x="117.9" y="98.7">GPIO22</text>
<text x="85.4" y="105.7">GPIO18</text>
<text x="88.7" y="102.2">GND</text>
<text x="101.2" y="107.5">10</text>
<text x="101.2" y="104">12</text>
<text x="107.6" y="104">11</text>
<text x="108.9" y="107.5">9</text>
<text x="117.9" y="105.7">GPIO17</text>
<text x="117.9" y="102.2">GPIO27</text>
<text x="90.6" y="109.3">RX</text>
<text x="90.8" y="112.8">TX</text>
<text x="101.2" y="111.1">8</text>
<text x="108.9" y="111.1">7</text>
<text x="117.9" y="112.8">GPIO4</text>
<text x="117.9" y="109.3">GND</text>
<text x="88.7" y="116.3">GND</text>
<text x="90.8" y="119.9">5V</text>
<text x="101.2" y="118.1">4</text>
<text x="101.2" y="114.6">6</text>
<text x="108.9" y="118.1">3</text>
<text x="108.9" y="114.6">5</text>
<text x="117.9" y="119.9">SDA</text>
<text x="117.9" y="116.3">SCL</text>
<text x="90.8" y="123.4">5V</text>
<text x="101.2" y="121.6">2</text>
<text x="108.9" y="121.6">1</text>
<text x="117.9" y="123.4">3V3</text>
</g>
<g font-size="1.8" fill="#00f">
<text x="52.2" y="47.6" transform="rotate(-90 52.2 47.6)">Power Button</text>
<text x="55.7" y="47.6" transform="rotate(-90 55.7 47.6)">Force Recovery</text>
<text x="59.3" y="47.6" transform="rotate(-90 59.3 47.6)">System RESET</text>
<text x="62.8" y="47.6" transform="rotate(-90 62.8 47.6)">Latch Set Button</text>
<text x="66.3" y="47.6" transform="rotate(-90 66.3 47.6)">UART2_TXD</text>
<text x="69.8" y="47.6" transform="rotate(-90 69.8 47.6)">Power LED+</text>
<text x="275.2" y="43.9" transform="rotate(-90 275.2 43.9)">Proximity Sensor</text>
<text x="54" y="49.3" transform="rotate(-90 54 49.3)">GND</text>
<text x="57.5" y="49.3" transform="rotate(-90 57.5 49.3)">GND</text>
<text x="61" y="49.3" transform="rotate(-90 61 49.3)">GND</text>
<text x="64.6" y="49.3" transform="rotate(-90 64.6 49.3)">Latch Set</text>
<text x="68.1" y="49.3" transform="rotate(-90 68.1 49.3)">UART2_RXD</text>
<text x="71.6" y="49.3" transform="rotate(-90 71.6 49.3)">Power LED-</text>
<text x="306.9" y="51" transform="rotate(-90 306.9 51)">Proximity Sensor</text>
<text x="29.4" y="59.9">3V3</text>
<text x="166.9" y="58.3" transform="rotate(-90 166.9 58.3)">GND</text>
<text x="172.2" y="56.5" transform="rotate(-90 172.2 56.5)">GND</text>
<text x="173.9" y="58.3" transform="rotate(-90 173.9 58.3)">GND</text>
<text x="179.2" y="56.5" transform="rotate(-90 179.2 56.5)">GND</text>
<text x="184.5" y="58.3" transform="rotate(-90 184.5 58.3)">GND</text>
<text x="188" y="56.8" transform="rotate(-90 188 56.8)">NC</text>
<text x="193.3" y="55.9" transform="rotate(-90 193.3 55.9)">3V3</text>
<text x="23.1" y="61.7">I2C_SDA</text>
<text x="25.2" y="63.4">I2C_SCL</text>
<text x="28.5" y="65.2">NC</text>
<text x="168.6" y="60.8" transform="rotate(-90 168.6 60.8)">CAM_D0-</text>
<text x="170.4" y="63.2" transform="rotate(-90 170.4 63.2)">CAM_D0+</text>
<text x="175.7" y="60.8" transform="rotate(-90 175.7 60.8)">CAM_D1-</text>
<text x="177.4" y="63.2" transform="rotate(-90 177.4 63.2)">CAM_D1+</text>
<text x="181" y="61.3" transform="rotate(-90 181 61.3)">CAM_C-</text>
<text x="182.7" y="60.2" transform="rotate(-90 182.7 60.2)">CAM_C+</text>
<text x="186.3" y="62.1" transform="rotate(-90 186.3 62.1)">CAM_GPIO</text>
<text x="189.8" y="60.1" transform="rotate(-90 189.8 60.1)">I2C_SCL</text>
<text x="191.6" y="62.2" transform="rotate(-90 191.6 62.2)">I2C_SDA</text>
<text x="23.2" y="67">CAM_GPIO</text>
<text x="25.1" y="70.5">CAM_C+</text>
<text x="27" y="68.7">GND</text>
<text x="275.2" y="67.3" transform="rotate(-90 275.2 67.3)">Infrared IR</text>
<text x="22.1" y="75.8">CAM_D1+</text>
<text x="24" y="72.2">CAM_C-</text>
<text x="24.5" y="77.5">CAM_D1-</text>
<text x="28.8" y="74">GND</text>
<text x="306.9" y="74.4" transform="rotate(-90 306.9 74.4)">Infrared IR</text>
<text x="22.1" y="82.8">CAM_D0+</text>
<text x="27" y="79.3">GND</text>
<text x="28.8" y="81.1">GND</text>
<text x="24.5" y="84.6">CAM_D0-</text>
<text x="27" y="86.4">GND</text>
<text x="44.1" y="85.2" transform="rotate(-90 44.1 85.2)">Raspberry Pi Camera (15 Pin)</text>
<text x="45.9" y="85.2" transform="rotate(-90 45.9 85.2)">Slot 2</text>
<text x="23.1" y="95.2">I2C_SDA</text>
<text x="29.4" y="93.4">3V3</text>
<text x="23.2" y="100.5">CAM_GPIO</text>
<text x="25.2" y="96.9">I2C_SCL</text>
<text x="28.5" y="98.7">NC</text>
<text x="24" y="105.8">CAM_C-</text>
<text x="25.1" y="104">CAM_C+</text>
<text x="27" y="102.2">GND</text>
<text x="28.8" y="107.5">GND</text>
<text x="22.1" y="109.3">CAM_D1+</text>
<text x="24.5" y="111.1">CAM_D1-</text>
<text x="27" y="112.8">GND</text>
<text x="22.1" y="116.3">CAM_D0+</text>
<text x="24.5" y="118.1">CAM_D0-</text>
<text x="27" y="119.9">GND</text>
<text x="28.8" y="114.6">GND</text>
<text x="44.1" y="118.7" transform="rotate(-90 44.1 118.7)">Raspberry Pi Camera (15 Pin)</text>
<text x="45.9" y="118.7" transform="rotate(-90 45.9 118.7)">Slot 1</text>
<text x="41.1" y="138.2" transform="rotate(-90 41.1 138.2)">J25</text>
<text x="49.9" y="138.2" transform="rotate(-90 49.9 138.2)">J6</text>
<text x="60.5" y="138.2" transform="rotate(-90 60.5 138.2)">J7</text>
<text x="71.1" y="140" transform="rotate(-90 71.1 140)">J32</text>
<text x="81.7" y="140" transform="rotate(-90 81.7 140)">J33</text>
<text x="92.3" y="140" transform="rotate(-90 92.3 140)">J43</text>
<text x="105.5" y="140" transform="rotate(-90 105.5 140)">J28</text>
<text x="51.3" y="148.8" transform="rotate(-90 51.3 148.8)">HDMI &amp; DP</text>
<text x="61.9" y="148.8" transform="rotate(-90 61.9 148.8)">HDMI &amp; DP</text>
<text x="72.5" y="155.3" transform="rotate(-90 72.5 155.3)">2x USB type A</text>
<text x="83.1" y="155.3" transform="rotate(-90 83.1 155.3)">2x USB type A</text>
<text x="93.7" y="150" transform="rotate(-90 93.7 150)">Ethernet</text>
<text x="106.9" y="151.5" transform="rotate(-90 106.9 151.5)">Micro USB</text>
<text x="42.5" y="158.9" transform="rotate(-90 42.5 158.9)">Barrel Jack Power Port</text>
</g>
</svg>
